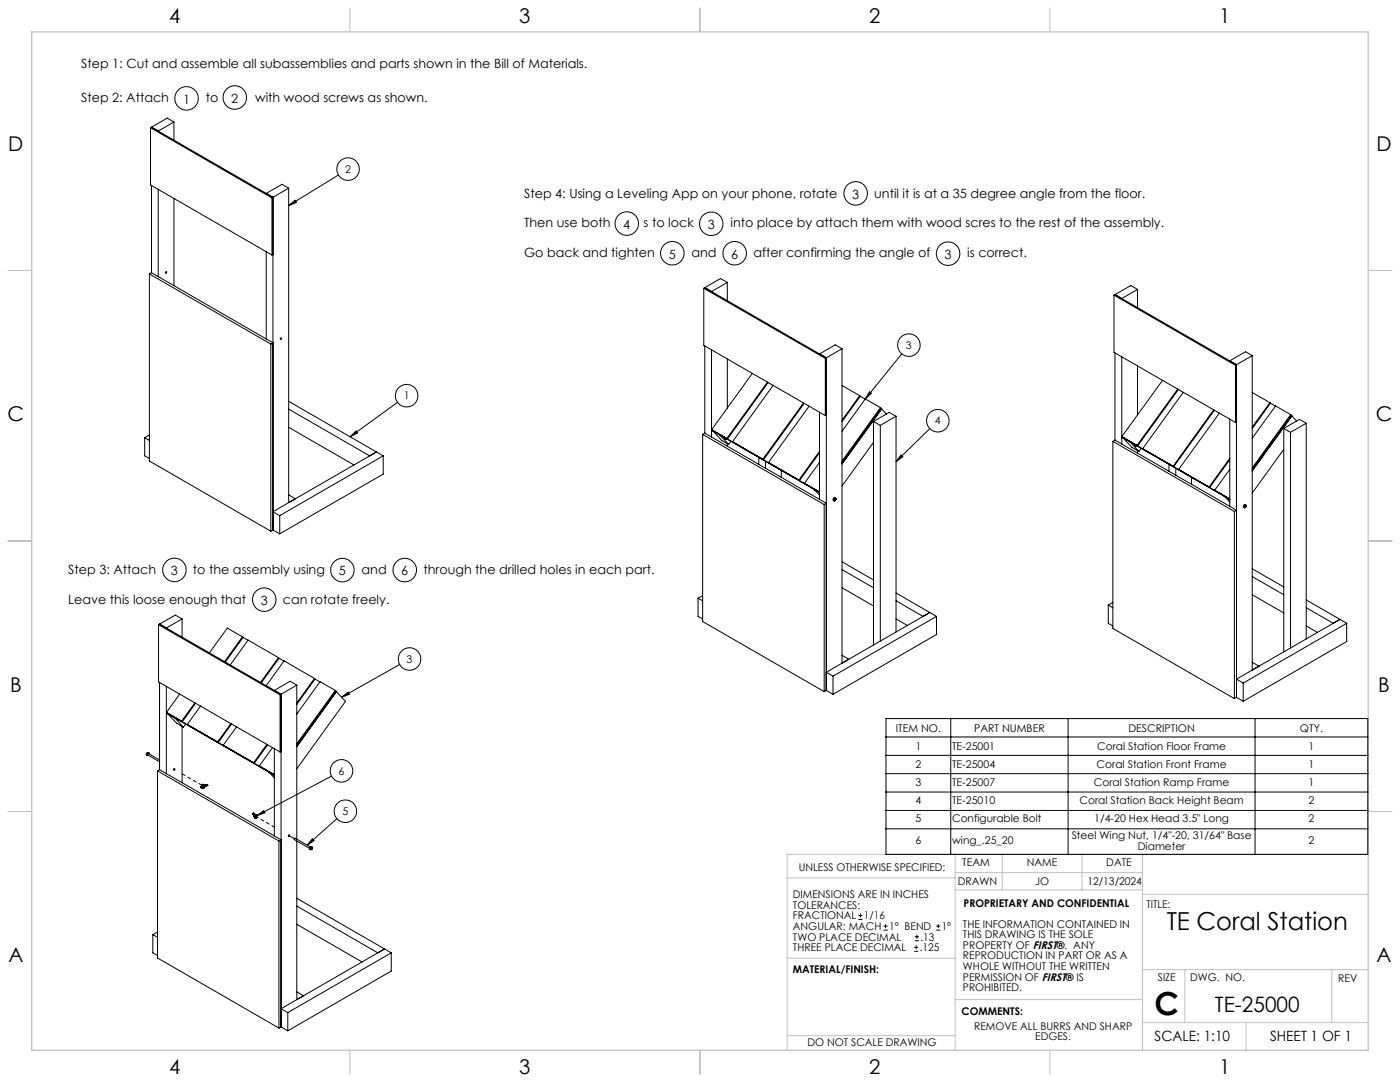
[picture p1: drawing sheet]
<svg xmlns="http://www.w3.org/2000/svg" width="559mm" height="432mm" viewBox="0 0 559 432" stroke-linecap="round" stroke-linejoin="round" font-family="sans-serif">
<g fill="none" stroke="#c0c0c0" stroke-width=".4">
<path d="M139.7 3.2v9.5M279.4 3.2v9.5M419.1 3.2v9.5M3.1 107.9h9.6M546.1 107.9h9.5M3.1 215.9h9.6M546.1 215.9h9.5M3.1 323.8h9.6M546.1 323.8h9.5M314.2 350.3h67M381.2 340.9v78.2M381.2 355.1h74.8"/>
<path d="M381.2 348.2h74.8M400 340.9v14.2M431.9 340.9v14.2M456 340.9v78.2M456 356.9h90.1M546.1 340.9h-231.9v78.2M314.2 382.4h67.2M381.2 398.9h74.8M456 387h90.1M472.9 387v21.1M531.6 387v21.1M139.7 419.1v9.6"/>
<path d="M279.4 419.1v9.6M314.2 413.3h67M419.1 419.1v9.6M456 408.1h90.1M497.4 408.1v11"/>
</g>
<path d="M12.7 12.7h533.4v406.4h-533.4z" fill="none" stroke="#c0c0c0" stroke-width=".5"/>
<g fill="none" stroke="#000" stroke-width=".4">
<path d="M60.1 51l48.4 28M60.1 51v22.8l48.4 28M60.5 50.8l-.4 .2M60.5 50.8l48.4 27.9M69.4 48.7v7.3M69.4 48.7l-6.3 3.6M69.4 48.7l-2.7-1.6-6.2 3.7M60.5 74v34.8M63.1 75.6v34.8M69.4 79.2v34.8M108.5 79v22.8M108.9 78.7l-.4 .3"/>
<path d="M108.9 78.7v132.8M115.2 75.1l-2.7-1.5-6.2 3.6M115.2 75.1v125.5l2.7-1.6-2.7-1.5M115.2 75.1l-6.3 3.6M135.1 69.8l-19.9 12.3M115.2 82.1l2.6-2.2 .5 .9zM59.6 109.3l48.5 28M59.6 109.3v74.7l48.5 28M60.5 108.8l-.9 .5M60.5 108.8l48.4 28-.8 .5M106.3 100.5v34.8M108.9 101.6l-.4 .2"/>
<path d="M280.9 115l48.5 28M280.9 115v22.8l48.5 28M281.3 114.8l-.4 .2M281.3 114.8l48.5 28M290.3 112.7l-6.3 3.6-2.7-1.5M290.3 112.7v7.3M290.3 112.7l-2.7-1.5-6.3 3.6M444.6 117.8l48.5 28M444.6 117.8v22.8l48.5 28M445 117.6l-.4 .2M445 117.6l48.5 28M454 115.5l-6.3 3.6-2.7-1.5"/>
<path d="M454 115.5v7.3M454 115.5l-2.7-1.6-6.3 3.7M108.1 137.3v74.7M112 134.9h.3l-.3 .6zM281.3 138.1v34.8M284 139.6v34.8M336.1 139.2v125.5l2.7-1.6-2.7-1.6M336.1 139.2l-6.3 3.6M336.1 139.2l-2.7-1.6-6.3 3.7 2.7 1.5M290.3 143.3v19.5M300.3 149l-16.2 22.5M306.3 152.5l-16.2 22.5 .2 .2"/>
<path d="M306.6 152.7l-16.3 22.5M308.6 153.8l-16.2 22.5M329.4 143v22.8M329.8 142.8l-.4 .2M329.8 142.8v132.7M336.1 153.8l7 4.1M343.1 157.9l-7 9.8M343.1 157.9l.3 .3M343.4 158.2l-7.3 10M343.4 158.2l1.9 1.1M345.4 159.2l-9.3 12.9M345.4 159.2l6 3.5"/>
<path d="M347.1 156.3l.7 .7-2.4 2.2zM359.9 141.2l-14.5 18M445 140.8v34.8M447.7 142.4v34.8M454 146v19.6M464 151.8l-16.2 22.4M470.1 155.3l-16.3 22.4M470.4 155.4l-16.3 22.6-.3-.3M472.3 156.6l-16.2 22.4M493.1 145.8v22.8M493.5 145.6l-.4 .2M493.5 145.6v132.7"/>
<path d="M499.8 156.6l7.1 4.1M499.8 141.9v125.5l2.7-1.5-2.7-1.6M499.8 141.9l-6.3 3.7M499.8 141.9l-2.7-1.5-6.2 3.6 2.6 1.6M57.7 174.7l1.9 1.1M57.7 174.7v7.2l1.9 1.1M59.6 173.6l-1.9 1.1M115.2 163.3l32.4 18.6 2.6-1.5M115.2 170.5l26.1 15.1M115.2 160.2l35 20.2M139.7 174.3l2.4-2.4 .6 .9zM158.7 160.5l-19 13.8"/>
<path d="M280.5 173.4l48.5 28M280.5 173.4v74.6l48.5 28M281.3 172.9l-.8 .5M281.3 172.9l48.5 28-.8 .5M284.1 171.5l43 24.9M284.1 171.5l.2 .2M284.3 171.7l6 3.5M284.3 171.7l.2 .2M284.5 171.9l42.6 24.6-2.2-1.2 2.2 2.3M284.5 171.9l3.6 3.9 2.7 1.6M287.2 173.5l3.6 3.9M289.2 175l.3 .4"/>
<path d="M289.2 174.8l.3 .4M289.2 174.8v.2M289.2 174.7v.1M289.3 174.8l.3 .3M289.3 174.8h-.1M289.3 174.7v.1M289.5 175.4h.1M289.5 175.2h.1M289.5 175.2v.2M289.6 175.2h.1M289.6 175.1l-.1 .1M289.6 175.4l.6-.2-.6 .2"/>
<path d="M289.6 175.4h.1M289.6 175.2v.2M289.9 175.1l-.3 .1M290 175.1l-.4 .1M290.3 177.1v.9M291.7 176.1l-.9 1.3M292.4 176.3l12.1 7M292.4 176.3l.2 .2M320.7 160.8l-16.2 22.5M321 161l-16.3 22.5-.2-.2M322.9 162.1l-16.2 22.5M327.1 164.5v34.8"/>
<path d="M329.8 165.6l-.4 .2M348.7 168.2v89.2M348.7 168.2l2.7 1.6M348.7 176.5l-12.6 17.5M351.4 169.8v86M351.4 162.7l-15.3 21.3M351.4 162.7l.3 .2M351.7 162.9l-15.6 21.6M351.7 162.9l.2 .3M351.9 163.2l-15.8 21.9M351.9 163.2l1.9 2M357.6 166.1l-2.7-1.5-6.2 3.6"/>
<path d="M357.6 166.1l-6.2 3.7M357.6 166.1v86.1M371.1 171.1l-13.5 13.1M444.2 176.1l48.5 28M444.2 176.1v74.7l48.5 28M445 175.6l-.8 .5M445 175.6l48.5 28-.8 .5M447.8 174.2l6 3.5M447.8 174.2l.2 .3M448 174.5l42.9 24.7M448 174.5l.2 .2M448.2 174.7l42.7 24.6-2.2-1.3 2.2 2.4"/>
<path d="M448.2 174.7l2.8 1.6 3.6 3.9M448.2 174.7l3.6 3.9 2.8 1.6M452.9 177.6l.3 .4M452.9 177.8l.3 .3M452.9 177.6v.2M453 177.8l.2 .4M453 177.4l-.1 .2M453 177.6l.3 .3M453 177.6h-.1M453 177.5v.1M453.2 178.2h.1M453.2 178h.1"/>
<path d="M453.2 178.1l.1 .1M453.2 178v.2M453.3 177.9h.1M453.3 177.9l-.1 .1M453.3 178.2l.6-.2zM453.3 177.9v.1M453.3 178.2h.1M453.3 178v.2M453.6 177.8l-.3 .1M453.7 177.9l-.4 .1M454 179.8v1M455.5 178.9l-.9 1.3"/>
<path d="M456.1 179l12.1 7.1M456.1 179l.2 .3M484.4 163.6l-16.2 22.5M484.7 163.7l-16.2 22.6-.3-.2M486.7 164.9l-16.2 22.4M490.9 167.3v34.8M493.5 168.4l-.4 .2M506.9 160.7l-7.1 9.8M506.9 160.7l.2 .2M507.1 160.9l-7.3 10.1M507.1 160.9l2 1.2M512.4 171v89.1"/>
<path d="M512.4 171l2.7 1.5M512.4 179.3l-12.6 17.4M515.1 172.5v86.1M515.2 165.5l-6.1-3.5-9.3 12.9M515.2 165.5l-15.4 21.3M515.2 165.5l.2 .2M515.4 165.7l-15.6 21.6M515.4 165.7l.2 .3M515.6 166l-15.8 21.9M515.6 166l1.9 2M521.4 168.9l-2.7-1.5-6.3 3.6M521.4 168.9l-6.3 3.6"/>
<path d="M521.4 168.9v86.1M150.2 180.4l-41.3 23.8 2.8 1.6M150.2 180.4l2.8 1.5M153 181.9v7.3l-41.3 23.8M153 181.9l-41.3 23.9M302.9 182.6v2.7M305.5 184.1v2.8M306.7 184.6l.3 .2M306.7 184.6l12.2 7M311.9 187.7v2.8M321.1 192.9l6 3.4M321.1 192.9l.2 .2"/>
<path d="M327.1 180.7l-8 11.1-.2-.2M327.1 180.1l-8.2 11.5M327.1 184.5l-6 8.4M332.6 199.1l.2 .2M332.6 199.1l.2 .7M332.8 199.8h.2M332.8 199.3v.3M332.8 199.6l.2 .2M332.8 199.6v.2M333 198.6l-.4 .5M333 198.6l.2 .2M333 198.6l.6 .2"/>
<path d="M333 199.1l-.2 .5M333 199.1l-.2 .2M333.1 199.1h.1M333.1 199.8h.1M333.1 199.1v.1M333.1 199.6h.1M333.1 199.2h.1M333.1 199.6v.2M333.2 198.8l-.2 .3M333.2 198.8h.2M333.4 198.8l-.4 .3M333.4 198.8l.2 .3"/>
<path d="M333.4 199.6l-.4 .2M333.4 198.8h.2M333.4 199.2h.1M333.6 199.1l-.2 .1M333.6 199.1h.1M333.6 198.8v.3M333.6 199.1l-.2 .5M359.7 181.5l.7 .8-2.8 1.9zM466.6 185.3v2.8M469.3 186.9v2.8M470.5 187.3l.2 .3M470.5 187.3l12.1 7"/>
<path d="M475.6 190.5v2.8M484.9 195.6l.2 .3M484.9 195.6l6 3.5M490.9 183.4l-8.1 11.2-.2-.3M490.9 182.9l-8.3 11.4M490.9 187.3l-6 8.3M108.9 211.5l-.8 .5M108.9 211.5l2.8 1.5M111.7 205.8v7.2M329 201.4v74.6M492.7 204.1v74.7M496.3 201.9l.2 .2"/>
<path d="M496.3 201.9l.2 .7M496.5 202.6h.2M496.5 202.1l.1 .3M496.6 202.4l.1 .2M496.6 202.4l-.1 .2M496.7 201.4l-.4 .5M496.7 201.4l.2 .2M496.7 201.4l.6 .2M496.7 201.8l-.1 .6M496.7 201.8l-.2 .3M496.8 201.9h.1M496.8 202.5v.1"/>
<path d="M496.8 201.9l.1 .1M496.9 202h.1M496.9 202.4h.1M496.9 202.4l-.1 .1M496.9 201.6l-.2 .2M496.9 201.6h.3M497.1 202h.1M497.2 201.6l-.5 .2M497.2 201.6l.1 .3M497.2 202.4l-.5 .2M497.2 201.6h.1M497.3 201.9l-.2 .1"/>
<path d="M497.3 201.9h.1M497.3 201.6v.3M497.3 201.9l-.1 .5M278.6 238.7v7.3l1.9 1.1M278.6 238.7l1.9 1.1M280.5 237.7l-1.9 1M336.1 224.2l12.6 7.3M336.1 227.3l12.6 7.3M336.1 234.6l12.6 7.2M357.6 236.6l16.2 9.4M357.6 239.7l10.8 6.3 2.7-1.6-41.3 23.9 2.7 1.5M499.8 227l12.6 7.2"/>
<path d="M499.8 230.1l12.6 7.2M499.8 237.3l12.6 7.3M521.4 239.4l16.1 9.3M63.3 249.3l48.5 28M63.3 249.3v22.8l48.5 28M63.7 249.1l-.4 .2M63.7 249.1l48.5 28M72.7 247l-2.7-1.5-6.3 3.6M72.7 247v7.2M72.7 247l-6.3 3.6-2.7-1.5M96.8 254.1l-6.1-3.5-7.1 10M96.8 254.1l-7.2 10"/>
<path d="M96.8 254.1l.2 .3M97 254.4l-7.1 9.8M97 254.4l2 1.1M357.6 247l4.5 2.6M373.8 246l-41.3 23.8M373.8 246v7.2l-41.3 23.9M442.3 241.5l1.9 1.1M442.3 241.5v7.2l1.9 1.1M444.2 240.4l-1.9 1.1M521.4 242.5l10.8 6.2 2.6-1.5-41.3 23.8 2.7 1.6M521.4 249.8l4.5 2.6M537.5 248.7l-41.3 23.9"/>
<path d="M537.5 248.7v7.3l-41.3 23.9M63.7 272.3v34.9M66.4 273.9v34.8M71.7 277l-5.2 7.3M111.2 262.5l-12.2-7.1-7.1 10M111.2 262.5l-7.2 9.8M111.2 262.5l.2 .2M111.4 262.7l-7.1 9.8M111.4 262.7l1.9 1.1M111.8 277.3v22.8M112.2 277.1l-.4 .2M112.2 277.1v132.7"/>
<path d="M118.5 273.4v61.5M118.5 273.4l-6.3 3.7M118.5 273.4l-2.7-1.5-6.3 3.6M125.5 270.8l-7 9.7M125.5 270.8l.2 .2M125.5 270.8l-12.1-7.1-7.1 9.9M125.7 271l-7.2 10.1M125.7 271l2 1.1M133.8 275.6l-6-3.6-9.3 12.9M133.8 275.6l-15.3 21.2M133.8 275.6l.3 .2M134.1 275.8l-15.6 21.6"/>
<path d="M134.1 275.8l.2 .2M134.3 276l-15.8 21.9M134.3 276l3.6 3.9-19.4 26.9M136.3 278.2l2.7-2 .5 .9zM159.6 265.2l-23.3 13M329.8 275.5l-.8 .5M329.8 275.5l2.7 1.6M332.5 269.8v7.3M493.5 278.3l-.8 .5M493.5 278.3l2.7 1.6M496.2 272.6v7.3M66.5 284.3l43 24.9-6-3.5"/>
<path d="M66.5 284.3l.4 .5M66.7 284.6l6 3.4M66.9 284.8l2.7 1.5 3.6 3.9M66.9 284.8l42.6 24.6-2.2-1.3 2.2 2.3M66.9 284.8l3.6 3.8 2.7 1.6M72.7 289.9v22.4M74.1 289l-.9 1.2M77.8 280.5l-5.3 7.3 .2 .2M78.1 280.6l-5.4 7.4M80 281.8l-5.2 7.3 12.3 7.2M89.1 297.4l12.1 7M89.1 297.4l.3 .2"/>
<path d="M92.1 288.8l-5.2 7.3 .2 .2M92.4 288.9l-5.3 7.4M94.4 290.1l-5.3 7.3M106.5 297.1l-5.3 7.3M106.8 297.3l-5.3 7.3-.3-.2M108.8 298.4l-5.3 7.3M109.5 298.8v34.8M112.2 299.9l-.4 .2M353.6 286.8h192.4v54.2h-192.4zM353.6 294.1h192.4M379.5 286.8v54.2M426.3 286.8v54.2"/>
<path d="M500.9 286.8v54.2M58.5 300.7l-.1 .6 .3 .1M58.5 300.7l.2 .2M58.7 300.9v.5M58.9 300.3l.4 .1M58.9 300.3l-.4 .4M58.9 300.3l.6 .3M59.2 301.4h-.5M59.5 300.6l-.3-.1-.5 .4M59.5 300.6v.2M62.9 307.6l48.4 28M62.9 307.6v74.7l48.4 28"/>
<path d="M63.7 303.3l-4.4-2.6-.4 .3 4.8 3M63.7 307.2l-.8 .4M63.7 307.2l48.5 27.9-.9 .5M80.2 314v.3M80.2 314.2v.1M80.2 314.3l.3 .3M80.2 314.1l.3 .3M80.3 314l.3 .4M80.3 314l-.1 .1M80.4 313.7l-.2 .4M80.4 313.7h.1M80.5 313.7l-.2 .3"/>
<path d="M80.5 313.7l.3 .1M80.5 314.6h.1M80.5 314.4h.1M80.5 314.4l.1 .2M80.6 314.6h.1M80.6 314.4h.1M80.8 313.8l.4 .3M80.8 313.8h.1M80.9 313.8h.1M80.9 313l-.5 .7M80.9 313.8l.4 .4M80.9 313h.1"/>
<path d="M80.9 313.8l.4-.4-.2 .6M81.2 314.2l-.6 .2M81.2 314.2h.1M81.2 313.1l-.5 .1-.3 .5M81.2 314.4l-.6 .2M81.2 314.3l-.6 .2M81.2 314.1v.1M81.2 314.4h.1M81.2 314.1h.1M81.2 314.3v.1M81.3 314.1v.1M81.3 314.4h-.1"/>
<path d="M81.3 314.2h.1M81.3 314.4h.1M81.3 314.2l-.1 .1M81.3 314.1v.3M81.3 313.2h.1M81.4 313.4l-.4-.4-.5 .7M81.4 313.4h-.3l-.2 .4M81.4 313.4v.1M81.4 313.5l-.3-.1-.2 .4M81.4 313.5h.1M81.4 313.7h.1M81.4 313.7l-.2 .3"/>
<path d="M81.4 313.7l-.3 .3M81.4 313.7l.7 .2M81.4 313.5v.2M81.4 313.5l.7 .2M81.4 313.4l.7 .3M81.9 313.1l.6 .2M81.9 313.1l-.6 .1M82.1 313.9h.1M82.1 313.7v.2M82.1 313.7h.1M82.2 313.7h.1M82.2 313.7h-.1"/>
<path d="M82.2 313.9h.1M82.2 313.7v.2M82.5 313.3h.1M82.5 313.3l-.3 .4M82.5 313.5l-.3 .4M82.5 313.5h.1M82.5 313.3v.2M103.5 305.7l6 3.4M132.3 309.7l-29.7 15.8M353.6 301.4h192.4M353.6 308.8h192.4M353.6 316.1h192.4"/>
<path d="M101 324.7v.4M101 324.7h.1M101 324.7v.1M101 325.1h.1M101 324.8l.1 .3M101 324.8h.1M101 324.8l.6 .4M101.1 325.1h.1M101.1 324.7l.5 .4M101.1 324.7l-.1 .1M101.1 325.1l.6 .5M101.1 324.6h.1"/>
<path d="M101.2 324.6h.1M101.2 324.6l.5 .4M101.2 324.6l.5 .3M101.2 324.6l-.2 .1M101.4 325.9l.4 .5M101.4 325.9h.1M101.6 325.6l-.2 .3M101.6 325.6h.1M101.6 325.2l.3 .4M101.6 325.1v.1M101.6 325.1l.4 .5M101.7 325.5l-.1 .4"/>
<path d="M101.7 325.6h.1M101.7 325.6l.1 .7M101.7 325.6h.2M101.7 326.4h.1M101.7 325l.4 .4M101.7 324.9v.1M101.7 324.9l.4 .5M101.7 325l-.1 .1M101.8 326.4l.4 .2M101.8 326.4l.4 .1M101.8 326.4h.1M101.9 325.6h.1"/>
<path d="M101.9 325.6l-.1 .8M102 325.6h-.1M102 325.6h.1M102 325.6l.2-.2a.44 .44 0 0 1 .3 .7 .44 .44 0 0 1-.7 0zM102.1 325.3h.2M102.1 325.4h.1M102.1 325.4l-.1 .2M102.1 326.4h.1M102.2 326.5v.1M102.2 326.4v.1M102.3 326.5h.1M102.3 326.3v.2"/>
<path d="M102.3 326.5l-.1 .1M102.4 326.1v.3M102.4 326.2v.2M102.4 326.4l-.1 .1M102.4 325.3l-.3 .1M102.4 325.3h.1M102.6 325.5l2.7-2 .5 .9zM102.6 325.5a.5 .5 0 0 0-.7 .2 .5 .5 0 0 0 .2 .7M102.6 325.5v.1M111.3 335.6v74.7M115.2 333.3l.4-.1-.3 .6zM117.7 334.5l-.2 .5"/>
<path d="M117.7 334.5h.1M118.5 335.6v63.3l2.7-1.5-2.7-1.6M123.5 338.4l.3 .1M123.5 338.4l.3 .7M123.8 339.1h.2M123.8 338.5v.3M123.8 338.8l.2 .3M123.8 338.8v.3M123.9 338l-6-3.5-.4 .2v.4l6 3.5M123.9 337.9l-.4 .5M123.9 337.9l.3 .1M123.9 337.9l.7 .2"/>
<path d="M124 338.3l-.2 .5M124 338.3l-.2 .2M124 338.3h.1M124 339h.1M124 338.3l.1 .2M124.1 338.5h.1M124.1 338.8h.1M124.1 338.8l-.1 .2M124.2 338l-.2 .3M124.2 338l.2 .1M124.4 338.5h.1M124.4 338.1l-.4 .2"/>
<path d="M124.4 338.1l.2 .2M124.4 338.9l-.4 .2M124.4 338.1h.2M124.5 338.4h.1M124.6 338.4h.1M124.6 338.4l-.2 .1M124.6 338.1v.2M124.6 338.3l-.2 .6M124.7 334.7l.7 .8-2.8 1.8zM134.5 326.7l-11.9 10.6M353.6 323.4h192.4M353.6 330.8h192.4"/>
<path d="M118.5 358.5l37.7 21.8M61 373l1.9 1.1M61 373v7.3l1.9 1M62.9 371.9l-1.9 1.1M118.5 361.6l32.3 18.7 2.7-1.6-41.3 23.9 2.7 1.5M118.5 368.9l26 15M342.6 367h1.6M342.6 365.4h1.6M343.4 364.6v1.5M352.7 371.2h1.6M352.7 369.6h1.6M353.5 368.8v1.6"/>
<path d="M364.9 379.7h1.6M364.9 378.1h1.6M365.2 375.4h1.6M365.2 373.8h1.6M365.7 377.3v1.5M366 373v1.6M373.7 371.2h1.6M373.7 369.6h1.6M374.5 368.8v1.6M156.2 380.3l-41.3 23.8M156.2 380.3v7.2l-41.3 23.9M112.2 409.8l-.9 .5"/>
<path d="M112.2 409.8l2.7 1.6M114.9 404.1v7.3"/>
<circle cx="74.5" cy="39.2" r="4.7"/>
<circle cx="93.7" cy="38.9" r="4.7"/>
<circle cx="138.9" cy="67.5" r="4.5"/>
<circle cx="341.5" cy="77.2" r="4.7"/>
<circle cx="250.2" cy="89.2" r="4.7"/>
<circle cx="283.9" cy="89.3" r="4.7"/>
<circle cx="66.4" cy="108.7" r=".31"/>
<circle cx="268.4" cy="101.1" r="4.7"/>
<circle cx="293.2" cy="101.1" r="4.7"/>
<circle cx="378.4" cy="101.2" r="4.7"/>
<circle cx="362.8" cy="137.7" r="4.5"/>
<circle cx="162.3" cy="157.9" r="4.5"/>
<circle cx="374.3" cy="167.9" r="4.5"/>
<circle cx="69.6" cy="227.4" r="4.7"/>
<circle cx="105.5" cy="239.3" r="4.7"/>
<circle cx="136.7" cy="227.5" r="4.7"/>
<circle cx="161.6" cy="227.5" r="4.7"/>
<circle cx="163.5" cy="263" r="4.5"/>
<circle cx="69.6" cy="307" r=".31"/>
<circle cx="136.3" cy="307.6" r="4.5"/>
<circle cx="102.2" cy="325.8" r=".26"/>
<circle cx="137.9" cy="323.7" r="4.5"/>
</g>
<path d="M109.5 330.1l-7.4-4.3" fill="none" stroke="#000" stroke-width=".4" stroke-dasharray="6.3 1.3 1.3 1.3 1.3 1.3" stroke-dashoffset="5.2"/>
<path d="M69.9 307.2l-.5-.3M81 313.6l.3 .2M115.2 333.3l2.3 1.4" fill="none" stroke="#000" stroke-width=".4" stroke-dasharray="6.3 1.3 1.3 1.3 1.3 1.3"/>
<path d="M72.7 308.8l7.9 4.6" fill="none" stroke="#000" stroke-width=".4" stroke-dasharray="6.3 1.3 1.3 1.3 1.3 1.3" stroke-dashoffset="5"/>
<path d="M139.7 174.3l2.4-2.4 .6 .9zM115.2 82.1l2.6-2.2 .5 .9zM124.7 334.7l.7 .8-2.8 1.8zM102.6 325.5l2.7-2 .5 .9zM136.3 278.2l2.7-2 .5 .9zM347.1 156.3l.7 .7-2.4 2.2zM359.7 181.5l.7 .8-2.8 1.9z" fill="#000"/>
<text font-size="12.7" x="460.9" y="405.2">C</text>
<text font-size="9.9" x="465.7" y="371.2">TE Coral Station</text>
<text font-size="8.5" x="484.9" y="404">TE-25000</text>
<g font-size="8.1">
<text x="67.6" y="9.3">4</text>
<text x="207.3" y="9.3">3</text>
<text x="347" y="9.3">2</text>
<text x="486.7" y="9.3">1</text>
<text x="3.3" y="60.1">D</text>
<text x="549.4" y="60.1">D</text>
<text x="3" y="168">C</text>
<text x="549.1" y="168">C</text>
<text x="4" y="276">B</text>
<text x="550.1" y="276">B</text>
<text x="3.3" y="383.9">A</text>
<text x="549.4" y="383.9">A</text>
<text x="67.6" y="428.4">4</text>
<text x="207.3" y="428.4">3</text>
<text x="347" y="428.4">2</text>
<text x="486.7" y="428.4">1</text>
</g>
<g font-size="5.6">
<text x="460.9" y="415.2">SCALE: 1:10</text>
<text x="507" y="415.2">SHEET 1 OF 1</text>
</g>
<g font-size="5.1">
<text x="32.4" y="27">Step 1: Cut and assemble all subassemblies and parts shown in the Bill of Materials.</text>
<text x="32.4" y="40.6">Step 2: Attach</text>
<text x="73.1" y="41.4">1</text>
<text x="82.1" y="40.6">to</text>
<text x="92.3" y="41">2</text>
<text x="101.8" y="40.6">with wood screws as shown.</text>
<text x="209.2" y="78.9">Step 4: Using a Leveling App on your phone, rotate</text>
<text x="340.1" y="79.3">3</text>
<text x="348.9" y="78.9">until it is at a 35 degree angle from the floor.</text>
<text x="209.2" y="90.8">Then use both</text>
<text x="248.8" y="91.3">4</text>
<text x="256.9" y="90.8">s to lock</text>
<text x="282.5" y="91.4">3</text>
<text x="291.6" y="90.8">into place by attach them with wood scres to the rest of the assembly.</text>
<text x="209.2" y="102.7">Go back and tighten</text>
<text x="267" y="103.2">5</text>
<text x="276" y="102.7">and</text>
<text x="291.9" y="103.2">6</text>
<text x="300.7" y="102.7">after confirming the angle of</text>
<text x="377" y="103.3">3</text>
<text x="386.1" y="102.7">is correct.</text>
<text x="27.3" y="229.1">Step 3: Attach</text>
<text x="68.2" y="229.5">3</text>
<text x="77" y="229.1">to the assembly using</text>
<text x="135.3" y="229.6">5</text>
<text x="144.3" y="229.1">and</text>
<text x="160.2" y="229.6">6</text>
<text x="169" y="229.1">through the drilled holes in each part.</text>
<text x="27.3" y="241">Leave this loose enough that</text>
<text x="104.1" y="241.4">3</text>
<text x="112.9" y="241">can rotate freely.</text>
</g>
<g font-size="4.2">
<text x="137.8" y="68.9">2</text>
<text x="361.6" y="139.2">3</text>
<text x="161.2" y="159.4">1</text>
<text x="373.2" y="169.4">4</text>
<text x="162.3" y="264.5">3</text>
<text x="357.5" y="292">ITEM NO.</text>
<text x="388.8" y="292">PART NUMBER</text>
<text x="450.4" y="292">DESCRIPTION</text>
<text x="518.9" y="292">QTY.</text>
<text x="365.4" y="299.3">1</text>
<text x="380" y="299.3">TE-25001</text>
<text x="437.9" y="299.3">Coral Station Floor Frame</text>
<text x="522.3" y="299.3">1</text>
<text x="135.1" y="309.1">6</text>
<text x="365.4" y="306.6">2</text>
<text x="380" y="306.6">TE-25004</text>
<text x="437.7" y="306.6">Coral Station Front Frame</text>
<text x="522.3" y="306.6">1</text>
<text x="365.4" y="313.6">3</text>
<text x="380" y="313.6">TE-25007</text>
<text x="436.6" y="313.6">Coral Station Ramp Frame</text>
<text x="522.3" y="313.6">1</text>
<text x="365.4" y="320.9">4</text>
<text x="380" y="320.9">TE-25010</text>
<text x="430.9" y="320.9">Coral Station Back Height Beam</text>
<text x="522.3" y="320.9">2</text>
<text x="136.7" y="325.2">5</text>
<text x="365.4" y="328.2">5</text>
<text x="380" y="328.2">Configurable Bolt</text>
<text x="436.8" y="328.2">1/4-20 Hex Head 3.5&quot; Long</text>
<text x="522.3" y="328.2">2</text>
<text x="427.8" y="334.9">Steel Wing Nut, 1/4&quot;-20, 31/64&quot; Base</text>
<text x="365.4" y="337">6</text>
<text x="380" y="337">wing_.25_20</text>
<text x="454.1" y="339">Diameter</text>
<text x="522.3" y="337">2</text>
<text x="318.8" y="347.7">UNLESS OTHERWISE SPECIFIED:</text>
<text x="384.1" y="345.5">TEAM</text>
<text x="409.9" y="345.7">NAME</text>
<text x="441.6" y="345.7">DATE</text>
<text x="382.3" y="353.3">DRAWN</text>
<text x="413.2" y="353.3">JO</text>
<text x="434" y="353.3">12/13/2024</text>
<text x="316.5" y="358.5">DIMENSIONS ARE IN INCHES</text>
<text x="316.5" y="362.7">TOLERANCES:</text>
<text x="384.6" y="361.9">PROPRIETARY AND CONFIDENTIAL</text>
<text x="457.6" y="362.3">TITLE:</text>
<text x="316.5" y="371.2">ANGULAR: MACH</text>
<text x="316.5" y="366.9">FRACTIONAL</text>
<text x="344.8" y="366.9">1/16</text>
<text x="354.9" y="371.2">1° BEND</text>
<text x="375.9" y="371.2">1°</text>
<text x="384.4" y="370.2">THE INFORMATION CONTAINED IN</text>
<text x="316.5" y="375.4">TWO PLACE DECIMAL</text>
<text x="367.4" y="375.4">.13</text>
<text x="384.4" y="374.4">THIS DRAWING IS THE SOLE</text>
<text x="316.5" y="379.6">THREE PLACE DECIMAL</text>
<text x="367.1" y="379.6">.125</text>
<text x="384.4" y="378.6">PROPERTY OF FIRST®. ANY</text>
<text x="384.4" y="382.9">REPRODUCTION IN PART OR AS A</text>
<text x="316.5" y="388.4">MATERIAL/FINISH:</text>
<text x="384.4" y="387.1">WHOLE WITHOUT THE WRITTEN</text>
<text x="384.4" y="391.3">PERMISSION OF FIRST® IS</text>
<text x="384.4" y="395.6">PROHIBITED.</text>
<text x="462.2" y="391.3">SIZE</text>
<text x="475.1" y="391.3">DWG. NO.</text>
<text x="534.1" y="391.8">REV</text>
<text x="383.8" y="405.1">COMMENTS:</text>
<text x="388.8" y="410.9">REMOVE ALL BURRS AND SHARP</text>
<text x="322.3" y="417.6">DO NOT SCALE DRAWING</text>
<text x="413.2" y="415.2">EDGES.</text>
</g>
</svg>
